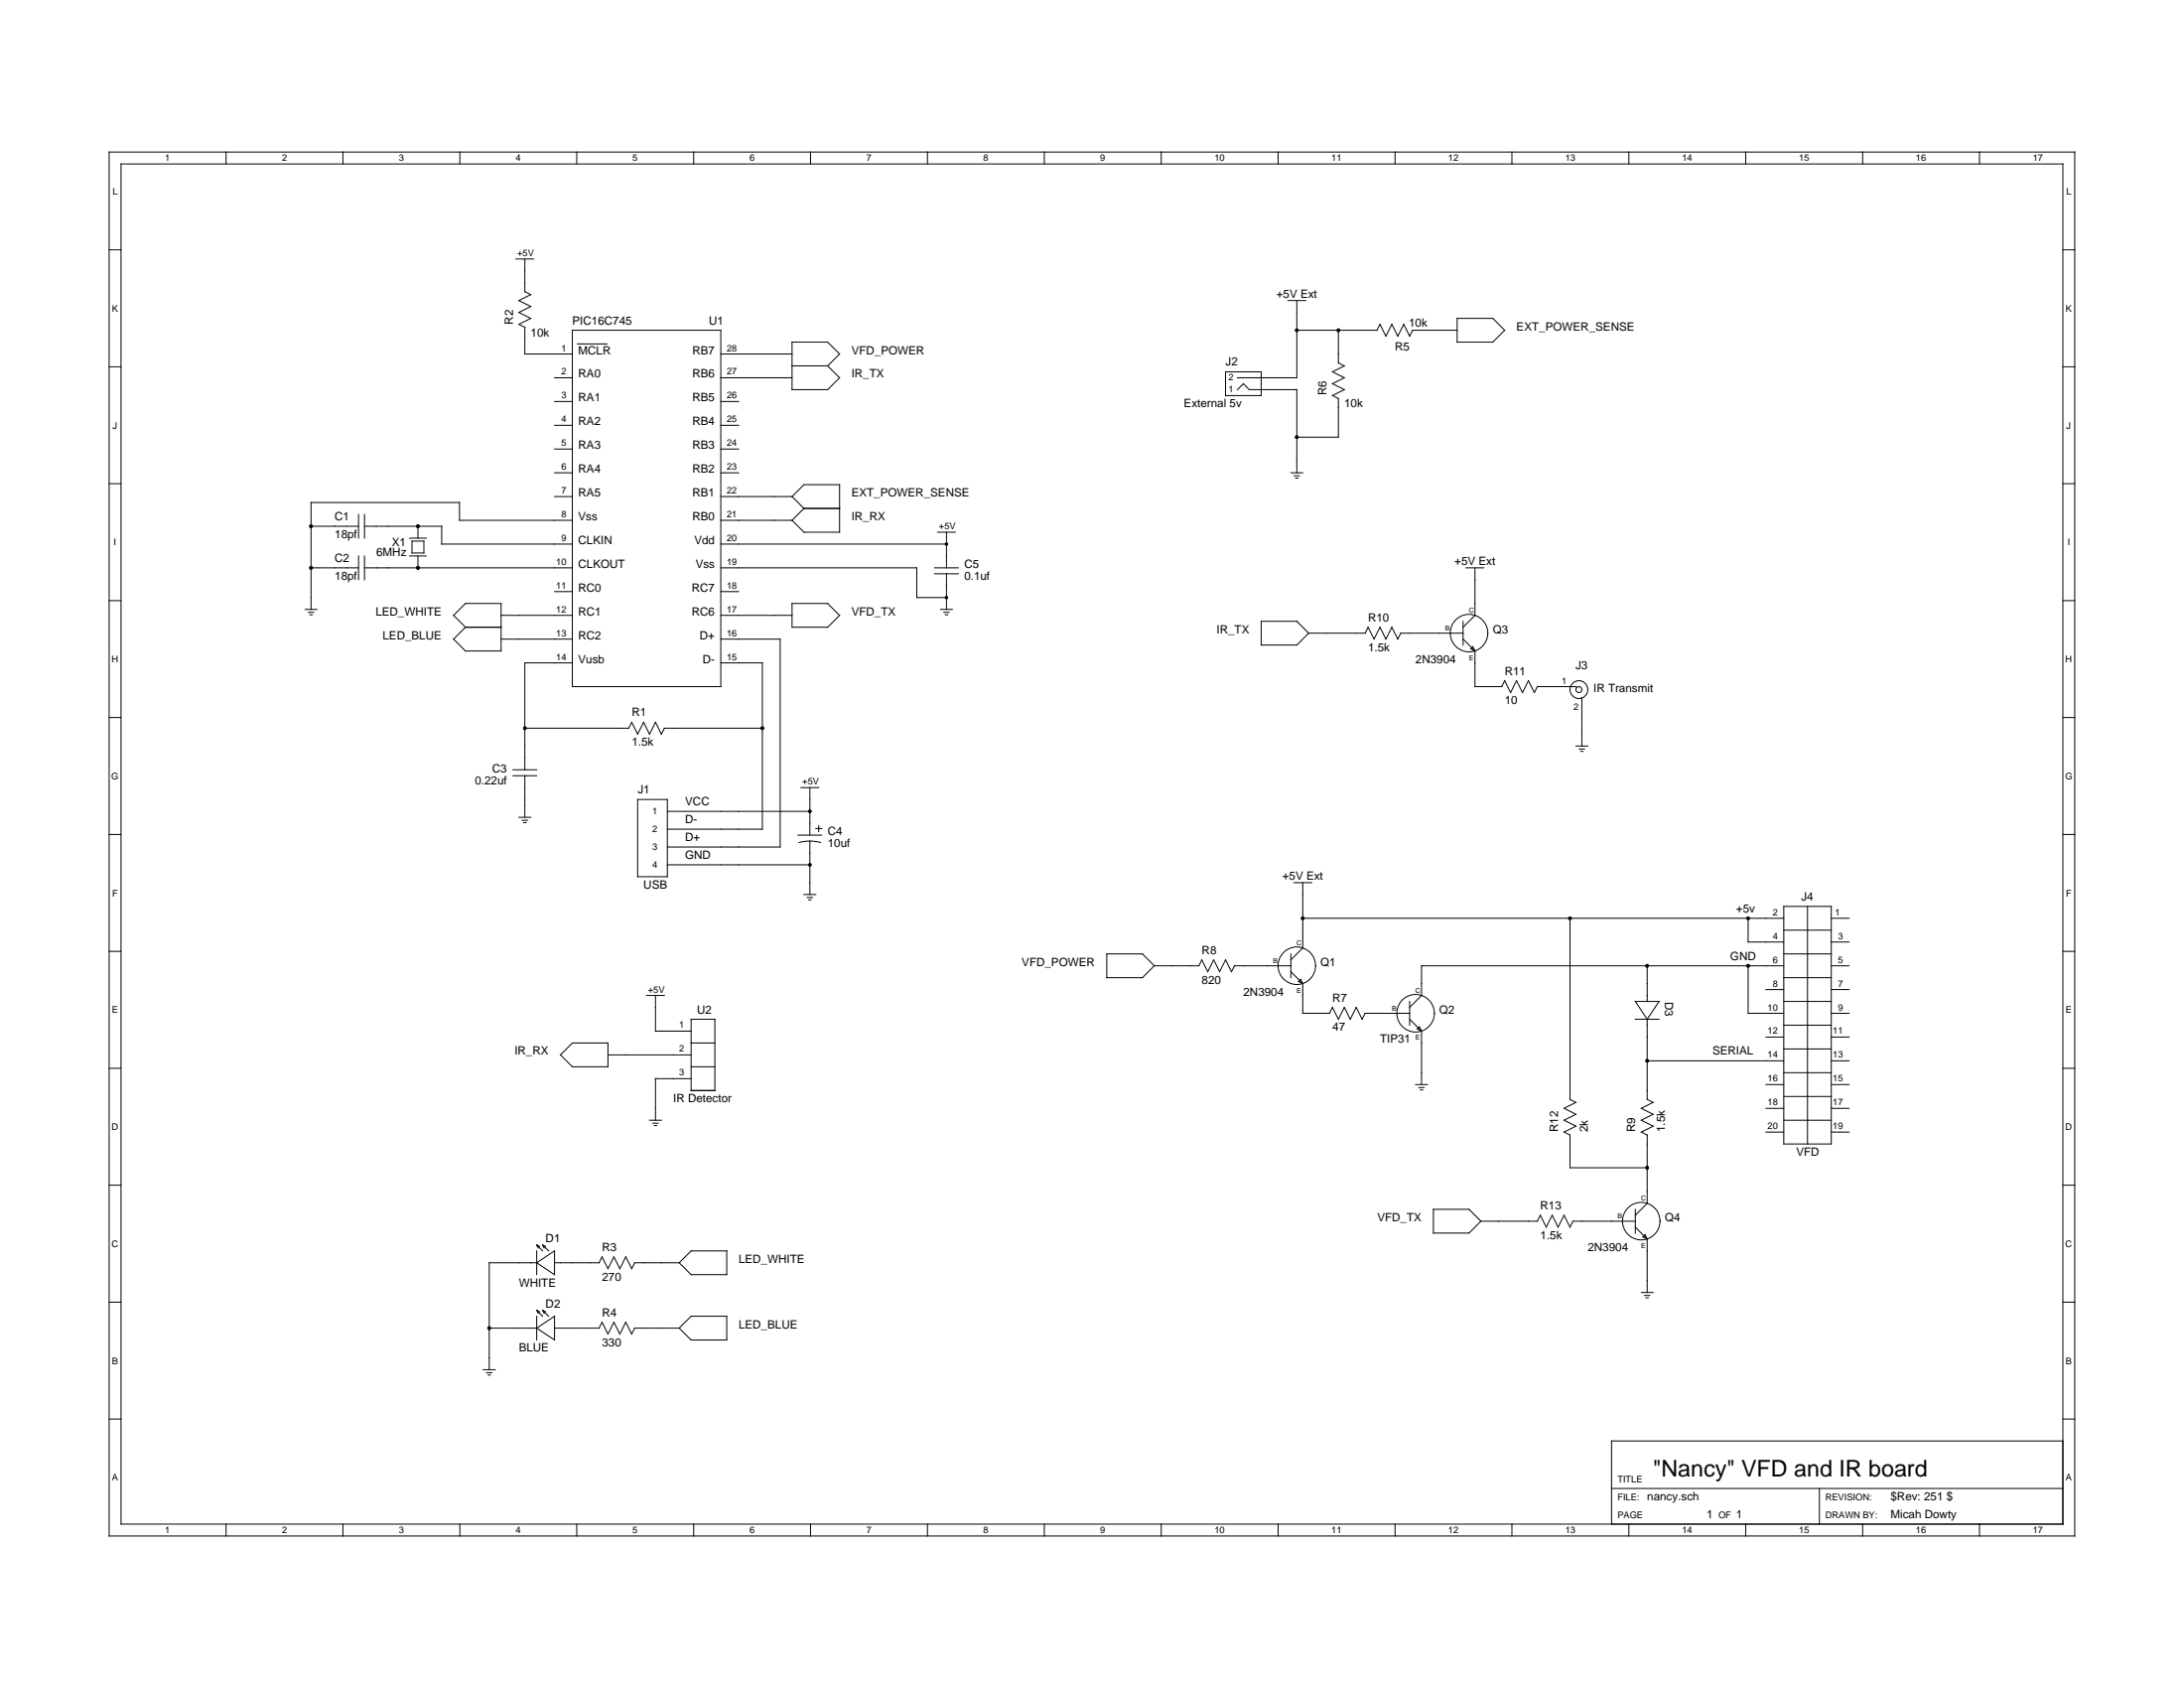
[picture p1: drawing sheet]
<svg xmlns="http://www.w3.org/2000/svg" width="279mm" height="216mm" viewBox="0 0 279 216" stroke-linecap="round" stroke-linejoin="round" font-family="sans-serif">
<g fill="none" stroke="#000" stroke-width=".13">
<path d="M14 19.4h251.4v177.1h-251.4zM28.9 19.4v1.6M43.9 19.4v1.6M58.8 19.4v1.6M73.8 19.4v1.6M88.7 19.4v1.6M103.7 19.4v1.6M118.6 19.4v1.6M133.6 19.4v1.6M148.6 19.4v1.6M163.5 19.4v1.6M178.5 19.4v1.6"/>
<path d="M193.4 19.4v1.6M208.4 19.4v1.6M223.3 19.4v1.6M238.3 19.4v1.6M253.2 19.4v1.6M14 32h1.5M15.5 21h248.4v173.9h-248.4zM66 33.1h2.3M67.1 33.1v4.2l.8 .4-1.5 .7 1.5 .8-1.5 .8 1.5 .7-1.5 .8 .7 .3v3.5h6.1M164.8 38.4h2.2M165.9 38.4v9.9h-7.6M263.9 32h1.5"/>
<path d="M14 46.9h1.5M70.9 48.3h2.3M70.9 51.4h2.3M70.9 54.4h2.3M70.9 57.4h2.3M73.2 42.2h19v45.6h-19zM73.9 44h3.8M92.2 45.3h9.1M92.2 48.3h9.1M92.2 51.4h2.3M92.2 54.4h2.3M92.2 57.4h2.3"/>
<path d="M101.3 43.8h4.6l1.5 1.5-1.5 1.5 1.5 1.5-1.5 1.5h-4.6zM101.3 46.8h4.6M156.8 47.6h4.5v3h-4.5zM158.3 49.8l.8-.7 .7 .7h6.1v10.7M165.9 42.2h10.3l.3-.7 .8 1.5 .8-1.5 .7 1.5 .8-1.5 .7 1.5 .4-.8M170.5 50.6l.7 .4M171.2 42.2v4.2l.8 .4-1.5 .8 1.5 .7-1.5 .8 1.5 .7-1.5 .8M171.2 51v4.9h-5.3M180.7 42.2h5.7M186.4 40.7h4.6l1.5 1.5-1.5 1.6h-4.6zM263.9 46.9h1.5M14 76.8h1.5"/>
<path d="M14 61.9h1.5M39 77.9h1.6M39.5 78.3h.6M39.6 78.6h.3M39.8 72.6h6.1M39.8 67.3h6.1M45.9 65.8v3M45.9 71.1v3M46.6 67.3h9.9v2.3h16.7M46.6 72.6h26.6M46.6 65.8v3M46.6 71.1v3"/>
<path d="M52.4 71.1h2.1M52.4 68.8h2.1M52.7 69.2h1.5v1.5h-1.5zM53.5 67.3v1.5M53.5 71.1v1.5M59.5 77.2h4.6v6.1h-4.6l-1.5-1.6 1.5-1.5-1.5-1.5zM64.1 78.7h9.1M70.9 60.5h2.3M70.9 63.5h2.3M70.9 75.7h2.3M73.2 66.6h-14.4v-2.3h-19v13.6M92.2 60.5h2.3"/>
<path d="M92.2 63.5h9.1M92.2 66.6h9.1M92.2 69.6h28.9M92.2 72.6h25.1v3.8h3.8M92.2 75.7h2.3M92.2 78.7h9.1M101.3 63.5l1.5-1.5h4.6v6.1h-4.6l-1.5-1.5M101.3 63.5l1.5 1.5M101.3 77.2h4.6l1.5 1.5-1.5 1.5h-4.6zM102.8 65h4.6M102.8 65l-1.5 1.6M119.6 72.6h3"/>
<path d="M119.6 73.4h3M119.9 68.1h2.3M120.3 77.9h1.5M120.7 78.3h.7M120.9 78.6h.3M121.1 68.1v4.5M121.1 73.4v4.5M161.3 79.5h4.6l1.5 1.5-1.5 1.5h-4.6zM165.1 60.5h1.6M165.6 60.9h.6M165.8 61.2h.3M187.2 79.5v3"/>
<path d="M187.6 72.6h2.2M188.7 72.6v6.1l-1.5 1.5M263.9 76.8h1.5M263.9 61.9h1.5M14 91.8h1.5M59.5 80.2h4.6M64.1 81.7h9.1M65.6 99.2h3.1M65.6 98.5h3.1M67.1 99.2v5.3M67.1 93.1h13.4M73.2 84.8h-6.1v13.7"/>
<path d="M80.8 92.4l.8 1.5 .7-1.5 .8 1.5 .8-1.5 .7 1.5 .4-.8h12.5M80.8 92.4l-.4 .7M92.2 81.7h7.6v26.6h-14.4M92.2 84.8h5.3v21.3h-12.1M167.4 81h7.3M175 80.2l.8 1.5 .7-1.5 .8 1.5 .8-1.5 .7 1.5 .4-.7h8M175 80.2l-.4 .8M187.2 81.7l1.5 1.6M188.1 83l.3-.3 .3 .6zM188.7 83.3v4.5h3.4l.4-.7 .8 1.5 .7-1.5 .8 1.5 .7-1.5 .8 1.5 .4-.8h4.9l.1 .1M201.6 95.4h1.5M202 95.8h.7"/>
<path d="M202.2 96.1h.3M202.3 89.3l.1 6.1M263.9 91.8h1.5M14 106.7h1.5M66.4 104.5h1.5M66.8 104.9h.7M67 105.2h.3M81.6 102.3h3.8v9.8h-3.8zM85.4 110.6h18.2M85.4 103.8h18.2M102.1 106.8h3M102.2 107.8a5.3 5.3 0 0 1 2.8 0"/>
<path d="M102.5 100.7h2.2M102.8 114.4h1.6M103.3 114.8h.6M103.5 115.1h.3M103.6 100.7v6.1M103.6 107.6v6.8M104.4 106h.7M104.7 105.6v.8M165.5 112.9h2.3M166.7 117.5h61.5M166.7 112.9v8.3l-1.6 1.6M200.8 117.5v23.1l.8 .4-1.5 .8 1.5 .7-1.5 .8 1.5 .7-1.5 .8"/>
<path d="M223.6 117.5v3h4.6M228.2 119h6.1M228.2 115.9h6.1v30.4h-6.1zM231.2 115.9v30.4M234.3 117.5h2.3M263.9 106.7h1.5M14 136.6h1.5M14 121.7h1.5M73.2 133.4h4.6v3h-4.6l-1.5-1.5zM77.8 134.9h10.6M82.7 127.3h2.3M83.9 127.3v4.6h4.5"/>
<path d="M88.4 138h-4.5v5.3M88.4 130.4h3.1v9.1h-3.1zM88.4 133.4h3.1M88.4 136.4h3.1M141.6 122h4.6l1.5 1.5-1.5 1.5h-4.6zM147.7 123.5h5.7M153.7 122.8l.8 1.5 .8-1.5 .7 1.5 .8-1.5 .7 1.5 .4-.8h7.2M153.8 122.8l-.4 .7M165.1 124.3l1.6 1.5M165.1 122v3M166.1 125.5l.3-.2 .3 .5zM166.7 125.8v3.8h3.4l.4-.8 .7 1.6 .8-1.6 .7 1.6 .8-1.6 .8 1.6 .3-.8h5.7"/>
<path d="M180.3 130.4l1.6 1.5M180.3 128.1v3M181.1 138.7h1.5M181.5 139.1h.7M181.6 131.3l.3 .6-.6-.3zM181.7 139.4h.3M181.9 131.9v6.8M209.2 128.1h3l-1.5 2.3zM209.2 130.4h3M210.7 135.7h17.5M210.7 123.5v4.6M210.7 130.4v10.2l.8 .4-1.5 .8 1.5 .7-1.5 .8 1.5 .7-1.5 .8"/>
<path d="M223.6 123.5v6.1h4.6M225.9 126.6h2.3M225.9 138.7h2.3M225.9 132.6h2.3M228.2 123.5h-46.3v3.8l-1.6 1.5M228.2 122h6.1M228.2 125h6.1M228.2 128.1h6.1M228.2 137.2h6.1M228.2 134.2h6.1M228.2 131.1h6.1M234.3 120.5h2.3"/>
<path d="M234.3 123.5h2.3M234.3 129.6h2.3M234.3 126.6h2.3M234.3 138.7h2.3M234.3 135.7h2.3M234.3 132.6h2.3M263.9 136.6h1.5M263.9 121.7h1.5M14 151.6h1.5M68.7 160v3M68.7 159.2l.7 .8M68.7 159.2l.2 .4"/>
<path d="M68.7 159.2l.3 .2M69.4 159.2l.8 .8M69.4 159.2l.2 .4M69.4 159.2l.4 .2M83.1 143.3h1.5M83.5 143.7h.7M83.7 144h.3M88.4 160h4.6v3h-4.6l-1.5-1.5zM183.4 154.7h4.5l1.6 1.5-1.6 1.5h-4.5zM189.5 156.2h7.2M197.1 155.4l.7 1.6 .8-1.6 .7 1.6 .8-1.6 .7 1.6 .4-.8h8M197.1 155.4l-.4 .8"/>
<path d="M200.1 144.8l.7 .4M200.8 145.2v4.2h9.9M209.2 157l1.5 1.5M209.2 154.7v3M210 144.8l.7 .4M210.2 158.2l.3-.3 .2 .6zM210.7 145.2v8.7l-1.5 1.5M210.7 158.5v6.8M225.9 141.8h2.3M225.9 144.8h2.3M228.2 140.2h6.1M228.2 143.3h6.1"/>
<path d="M234.3 141.8h2.3M234.3 144.8h2.3M263.9 151.6h1.5M14 166.5h1.5M61.8 175.2h1.5M62.2 175.6h.7M62.4 175.9h.3M62.6 169.9h6.1M68.7 161.5l2.2-1.5v3zM68.7 169.9l2.2-1.5v3zM68.7 168.4v3M68.7 167.6l.7 .8"/>
<path d="M68.7 167.6l.2 .4M68.7 167.6l.3 .2M68.7 161.5h-6.1v13.7M69.4 167.6l.8 .8M69.4 167.6l.2 .4M69.4 167.6l.4 .2M70.9 169.9h5.8l.3-.8 .8 1.5 .7-1.5 .8 1.5 .8-1.5 .7 1.5 .4-.7h5.7M70.9 161.5h5.8l.3-.7 .8 1.5 .7-1.5 .8 1.5 .8-1.5 .7 1.5 .4-.8h5.7M86.9 169.9l1.5-1.5h4.6v3h-4.6zM210 165.3h1.5M210.4 165.7h.7M210.6 166h.3"/>
<path d="M263.9 166.5h1.5M14 181.5h1.5M28.9 194.9v1.6M43.9 194.9v1.6M58.8 194.9v1.6M73.8 194.9v1.6M88.7 194.9v1.6M103.7 194.9v1.6M118.6 194.9v1.6M133.6 194.9v1.6M148.6 194.9v1.6M163.5 194.9v1.6"/>
<path d="M178.5 194.9v1.6M193.4 194.9v1.6M206.2 190.4h57.7M208.4 194.9v1.6M223.3 194.9v1.6M232.8 190.4v4.5M238.3 194.9v1.6M253.2 194.9v1.6M263.9 184.3h-57.7v10.6M263.9 181.5h1.5"/>
<circle cx="187.9" cy="81" r="2.4"/>
<circle cx="202" cy="88.2" r=".38"/>
<circle cx="202" cy="88.2" r="1.14"/>
<circle cx="165.9" cy="123.5" r="2.4"/>
<circle cx="181.1" cy="129.6" r="2.4"/>
<circle cx="210" cy="156.2" r="2.4"/>
</g>
<g fill="#000">
<circle cx="165.9" cy="55.9" r=".23"/>
<circle cx="165.9" cy="42.2" r=".23"/>
<circle cx="171.2" cy="42.2" r=".23"/>
<circle cx="39.8" cy="67.3" r=".23"/>
<circle cx="39.8" cy="72.6" r=".23"/>
<circle cx="53.5" cy="67.3" r=".23"/>
<circle cx="53.5" cy="72.6" r=".23"/>
<circle cx="121.1" cy="76.4" r=".23"/>
<circle cx="121.1" cy="69.6" r=".23"/>
<circle cx="67.1" cy="93.1" r=".23"/>
<circle cx="97.5" cy="93.1" r=".23"/>
<circle cx="103.6" cy="103.8" r=".23"/>
<circle cx="103.6" cy="110.6" r=".23"/>
<circle cx="166.7" cy="117.5" r=".23"/>
<circle cx="200.8" cy="117.5" r=".23"/>
<circle cx="223.6" cy="117.5" r=".23"/>
<circle cx="210.7" cy="123.5" r=".23"/>
<circle cx="210.7" cy="135.7" r=".23"/>
<circle cx="223.6" cy="123.5" r=".23"/>
<circle cx="210.7" cy="149.4" r=".23"/>
<circle cx="62.6" cy="169.9" r=".23"/>
</g>
<text font-size="3" x="211.5" y="188.9">&quot;Nancy&quot; VFD and IR board</text>
<g font-size="1.5">
<text x="65.6" y="41.5" transform="rotate(-90 65.6 41.5)">R2</text>
<text x="73.2" y="41.5">PIC16C745</text>
<text x="90.7" y="41.5">U1</text>
<text x="163.3" y="38.1">+5V Ext</text>
<text x="180.2" y="41.8">10k</text>
<text x="67.9" y="43">10k</text>
<text x="74" y="45.3">MCLR</text>
<text x="88.6" y="45.3">RB7</text>
<text x="108.9" y="45.3">VFD_POWER</text>
<text x="156.8" y="46.8">J2</text>
<text x="178.4" y="44.8">R5</text>
<text x="194" y="42.2">EXT_POWER_SENSE</text>
<text x="74" y="48.3">RA0</text>
<text x="74" y="51.4">RA1</text>
<text x="88.6" y="51.4">RB5</text>
<text x="88.6" y="48.3">RB6</text>
<text x="108.9" y="48.3">IR_TX</text>
<text x="151.5" y="52.1">External 5v</text>
<text x="169.7" y="50.6" transform="rotate(-90 169.7 50.6)">R6</text>
<text x="172" y="52.1">10k</text>
<text x="74" y="54.4">RA2</text>
<text x="74" y="57.4">RA3</text>
<text x="88.6" y="57.4">RB3</text>
<text x="88.6" y="54.4">RB4</text>
<text x="74" y="60.5">RA4</text>
<text x="74" y="63.5">RA5</text>
<text x="88.6" y="63.5">RB1</text>
<text x="88.6" y="60.5">RB2</text>
<text x="108.9" y="63.5">EXT_POWER_SENSE</text>
<text x="42.8" y="66.6">C1</text>
<text x="42.8" y="68.8">18pf</text>
<text x="42.8" y="71.9">C2</text>
<text x="48.1" y="71.1">6MHz</text>
<text x="50.1" y="69.9">X1</text>
<text x="74" y="66.6">Vss</text>
<text x="74" y="69.6">CLKIN</text>
<text x="88.6" y="66.6">RB0</text>
<text x="88.8" y="69.6">Vdd</text>
<text x="108.9" y="66.6">IR_RX</text>
<text x="42.8" y="74.1">18pf</text>
<text x="74" y="72.6">CLKOUT</text>
<text x="74" y="75.7">RC0</text>
<text x="88.5" y="75.7">RC7</text>
<text x="89" y="72.6">Vss</text>
<text x="123.4" y="72.6">C5</text>
<text x="123.4" y="74.1">0.1uf</text>
<text x="186.1" y="72.2">+5V Ext</text>
<text x="48.1" y="78.7">LED_WHITE</text>
<text x="49" y="81.7">LED_BLUE</text>
<text x="74" y="78.7">RC1</text>
<text x="74" y="81.7">RC2</text>
<text x="88.5" y="78.7">RC6</text>
<text x="89.5" y="81.7">D+</text>
<text x="108.9" y="78.7">VFD_TX</text>
<text x="155.6" y="81">IR_TX</text>
<text x="175" y="79.5">R10</text>
<text x="175" y="83.3">1.5k</text>
<text x="191" y="81">Q3</text>
<text x="74" y="84.8">Vusb</text>
<text x="89.9" y="84.8">D-</text>
<text x="181.1" y="84.8">2N3904</text>
<text x="192.5" y="86.3">R11</text>
<text x="201.6" y="85.5">J3</text>
<text x="203.9" y="88.6">IR Transmit</text>
<text x="80.8" y="91.6">R1</text>
<text x="80.8" y="95.4">1.5k</text>
<text x="192.5" y="90.1">10</text>
<text x="60.8" y="100.3">0.22uf</text>
<text x="63" y="98.8">C3</text>
<text x="81.6" y="101.5">J1</text>
<text x="87.7" y="103">VCC</text>
<text x="87.7" y="105.3">D-</text>
<text x="87.7" y="107.6">D+</text>
<text x="105.9" y="106.8">C4</text>
<text x="82.3" y="113.7">USB</text>
<text x="87.7" y="109.9">GND</text>
<text x="105.9" y="108.3">10uf</text>
<text x="164.1" y="112.5">+5V Ext</text>
<text x="222.1" y="116.7">+5v</text>
<text x="230.4" y="115.2">J4</text>
<text x="130.7" y="123.5">VFD_POWER</text>
<text x="153.7" y="122">R8</text>
<text x="153.7" y="125.8">820</text>
<text x="168.9" y="123.5">Q1</text>
<text x="221.4" y="122.8">GND</text>
<text x="89.2" y="129.6">U2</text>
<text x="159.1" y="127.3">2N3904</text>
<text x="170.5" y="128.1">R7</text>
<text x="170.5" y="131.9">47</text>
<text x="184.1" y="129.6">Q2</text>
<text x="213" y="128.1" transform="rotate(90 213 128.1)">D3</text>
<text x="65.8" y="134.9">IR_RX</text>
<text x="176.5" y="133.4">TIP31</text>
<text x="219.1" y="134.9">SERIAL</text>
<text x="86.1" y="141">IR Detector</text>
<text x="199.3" y="144.8" transform="rotate(-90 199.3 144.8)">R12</text>
<text x="203.1" y="144.8" transform="rotate(-90 203.1 144.8)">2k</text>
<text x="209.2" y="144.8" transform="rotate(-90 209.2 144.8)">R9</text>
<text x="213" y="144.8" transform="rotate(-90 213 144.8)">1.5k</text>
<text x="229.8" y="147.8">VFD</text>
<text x="197.1" y="154.7">R13</text>
<text x="69.8" y="158.9">D1</text>
<text x="77" y="160">R3</text>
<text x="94.5" y="161.5">LED_WHITE</text>
<text x="176.2" y="156.2">VFD_TX</text>
<text x="197.1" y="158.5">1.5k</text>
<text x="203.1" y="160">2N3904</text>
<text x="213" y="156.2">Q4</text>
<text x="66.4" y="164.6">WHITE</text>
<text x="69.8" y="167.2">D2</text>
<text x="77" y="163.8">270</text>
<text x="66.4" y="172.9">BLUE</text>
<text x="77" y="168.4">R4</text>
<text x="77" y="172.1">330</text>
<text x="94.5" y="169.9">LED_BLUE</text>
<text x="210.7" y="191.9">nancy.sch</text>
<text x="241.9" y="191.9">$Rev: 251 $</text>
<text x="218.3" y="194.2">1</text>
<text x="222.1" y="194.2">1</text>
<text x="241.9" y="194.2">Micah Dowty</text>
</g>
<g font-size="1.2">
<text x="21.1" y="20.6">1</text>
<text x="36.1" y="20.6">2</text>
<text x="51" y="20.6">3</text>
<text x="66" y="20.6">4</text>
<text x="80.9" y="20.6">5</text>
<text x="95.9" y="20.6">6</text>
<text x="110.8" y="20.6">7</text>
<text x="125.8" y="20.6">8</text>
<text x="140.7" y="20.6">9</text>
<text x="155.4" y="20.6">10</text>
<text x="170.3" y="20.6">11</text>
<text x="185.3" y="20.6">12</text>
<text x="200.2" y="20.6">13</text>
<text x="215.2" y="20.6">14</text>
<text x="230.1" y="20.6">15</text>
<text x="245.1" y="20.6">16</text>
<text x="260.1" y="20.6">17</text>
<text x="14.4" y="24.9">L</text>
<text x="264.3" y="24.9">L</text>
<text x="66.2" y="32.7">+5V</text>
<text x="14.3" y="39.9">K</text>
<text x="264.3" y="39.9">K</text>
<text x="71.8" y="44.9">1</text>
<text x="71.8" y="47.9">2</text>
<text x="93" y="47.9">27</text>
<text x="93" y="44.9">28</text>
<text x="71.8" y="51">3</text>
<text x="93" y="51">26</text>
<text x="157.2" y="50.2">1</text>
<text x="157.2" y="48.7">2</text>
<text x="14.4" y="54.8">J</text>
<text x="71.8" y="54">4</text>
<text x="71.8" y="57.1">5</text>
<text x="93" y="57.1">24</text>
<text x="93" y="54">25</text>
<text x="264.4" y="54.8">J</text>
<text x="71.8" y="60.1">6</text>
<text x="71.8" y="63.1">7</text>
<text x="93" y="63.1">22</text>
<text x="93" y="60.1">23</text>
<text x="14.6" y="69.8">I</text>
<text x="71.8" y="66.2">8</text>
<text x="71.8" y="69.2">9</text>
<text x="93" y="69.2">20</text>
<text x="93" y="66.2">21</text>
<text x="120.1" y="67.7">+5V</text>
<text x="264.5" y="69.8">I</text>
<text x="71.1" y="72.2">10</text>
<text x="71.1" y="75.3">11</text>
<text x="93" y="75.3">18</text>
<text x="93" y="72.2">19</text>
<text x="71.1" y="78.3">12</text>
<text x="71.1" y="81.4">13</text>
<text x="93" y="81.4">16</text>
<text x="93" y="78.3">17</text>
<text x="14.3" y="84.7">H</text>
<text x="71.1" y="84.4">14</text>
<text x="93" y="84.4">15</text>
<text x="199.8" y="87.4">1</text>
<text x="264.2" y="84.7">H</text>
<text x="201.3" y="90.9">2</text>
<text x="14.3" y="99.7">G</text>
<text x="102.7" y="100.4">+5V</text>
<text x="264.2" y="99.7">G</text>
<text x="83.5" y="106.4">2</text>
<text x="83.5" y="104.2">1</text>
<text x="83.5" y="108.7">3</text>
<text x="83.5" y="111">4</text>
<text x="14.4" y="114.6">F</text>
<text x="226.8" y="117.1">2</text>
<text x="234.8" y="117.1">1</text>
<text x="264.3" y="114.6">F</text>
<text x="226.8" y="120.1">4</text>
<text x="226.8" y="123.1">6</text>
<text x="235.1" y="120.1">3</text>
<text x="235.1" y="123.1">5</text>
<text x="14.3" y="129.6">E</text>
<text x="82.9" y="126.9">+5V</text>
<text x="86.9" y="131.5">1</text>
<text x="226.1" y="129.2">10</text>
<text x="226.8" y="126.2">8</text>
<text x="235.1" y="129.2">9</text>
<text x="235.1" y="126.2">7</text>
<text x="264.3" y="129.6">E</text>
<text x="86.9" y="134.5">2</text>
<text x="86.9" y="137.6">3</text>
<text x="226.1" y="135.3">14</text>
<text x="226.1" y="132.3">12</text>
<text x="234.5" y="135.3">13</text>
<text x="234.5" y="132.3">11</text>
<text x="226.1" y="141.4">18</text>
<text x="226.1" y="138.3">16</text>
<text x="234.5" y="141.4">17</text>
<text x="234.5" y="138.3">15</text>
<text x="14.3" y="144.5">D</text>
<text x="226.1" y="144.4">20</text>
<text x="234.5" y="144.4">19</text>
<text x="264.2" y="144.5">D</text>
<text x="14.3" y="159.5">C</text>
<text x="264.2" y="159.5">C</text>
<text x="14.3" y="174.4">B</text>
<text x="264.3" y="174.4">B</text>
<text x="14.3" y="189.4">A</text>
<text x="206.9" y="191.9">FILE:</text>
<text x="206.9" y="189.6">TITLE</text>
<text x="233.5" y="191.9">REVISION:</text>
<text x="264.3" y="189.4">A</text>
<text x="21.1" y="196.1">1</text>
<text x="36.1" y="196.1">2</text>
<text x="51" y="196.1">3</text>
<text x="66" y="196.1">4</text>
<text x="80.9" y="196.1">5</text>
<text x="95.9" y="196.1">6</text>
<text x="110.8" y="196.1">7</text>
<text x="125.8" y="196.1">8</text>
<text x="140.7" y="196.1">9</text>
<text x="155.4" y="196.1">10</text>
<text x="170.3" y="196.1">11</text>
<text x="185.3" y="196.1">12</text>
<text x="200.2" y="196.1">13</text>
<text x="206.9" y="194.2">PAGE</text>
<text x="215.2" y="196.1">14</text>
<text x="219.8" y="194.2">OF</text>
<text x="230.1" y="196.1">15</text>
<text x="233.5" y="194.2">DRAWN BY:</text>
<text x="245.1" y="196.1">16</text>
<text x="260.1" y="196.1">17</text>
</g>
<g font-size=".9">
<text x="184.9" y="80.6">B</text>
<text x="187.9" y="78.3">C</text>
<text x="187.9" y="84.4">E</text>
<text x="162.9" y="123.1">B</text>
<text x="165.9" y="120.9">C</text>
<text x="165.9" y="126.9">E</text>
<text x="178.1" y="129.2">B</text>
<text x="181.1" y="126.9">C</text>
<text x="181.1" y="133">E</text>
<text x="206.9" y="155.8">B</text>
<text x="210" y="153.5">C</text>
<text x="210" y="159.6">E</text>
</g>
</svg>
